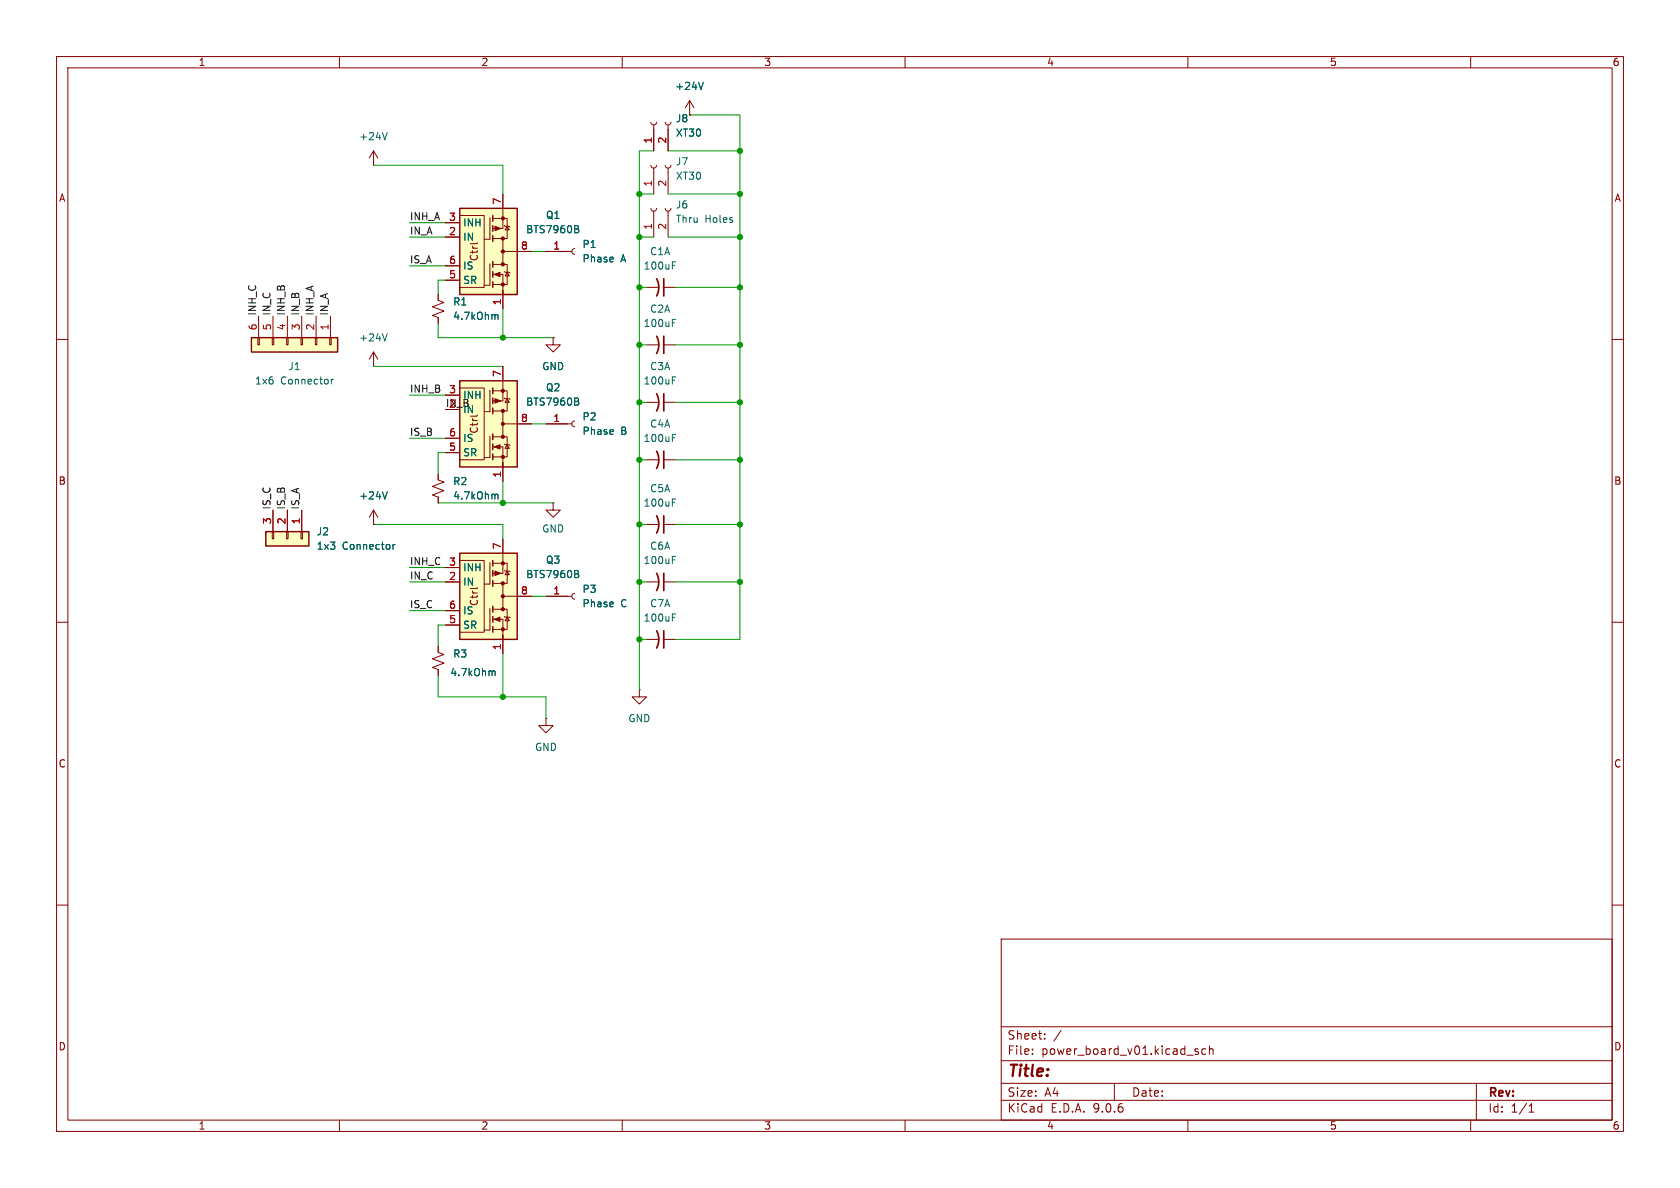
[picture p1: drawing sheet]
<svg xmlns="http://www.w3.org/2000/svg" width="297mm" height="210mm" viewBox="0 0 297 210" stroke-linecap="round" stroke-linejoin="round" font-family="sans-serif">
<g fill="none" stroke="#840000" stroke-width=".18">
<path d="M10 10h277v190h-277zM12 12h273v186h-273zM60 10v2M110 10v2M160 10v2M210 10v2M260 10v2M10 60h2M96.5 74.9h4.6M101.6 74.4l-.4 .2-.1 .3 .1 .4 .4 .1M285 60h2M10 110h2"/>
<path d="M285 110h2M10 160h2M177 166h108v32h-108zM285 160h2M60 198v2M110 198v2M160 198v2M177 194.5h108M177 191.5h108M177 187.5h108M177 181.5h108M182.5 186.3v.1"/>
<path d="M182.5 185.5v.1M184.7 183.6v.1M184.7 182.8v.1M187.6 182.1l-1.3 2M197 191.5v3M210 198v2M211.2 185.7l.7 .4-.2 .3-.5-.1M211.8 185.5l-.3-.1-.3 .2M213.2 185.5l-.5-.1-.2 .3v.4l.1 .2h.6M213.8 185.5l.2-.1 .4 .1 .1 .9M213.8 184.9v1.5M260 198v2"/>
<path d="M261 191.5v6.5M270.3 196.6h.9M270.3 195.5l.4-.4v1.5"/>
</g>
<path d="M81.3 36.8h10.1v15.3h-10.1z" fill="#ffffc2"/>
<path d="M81.3 36.8h10.1v15.3h-10.1zM87.1 38.1v1M87.1 39.9v1M87.1 41.7v1M87.1 46.2v1M87.1 48v1M87.1 49.8v1" fill="none" stroke="#840000" stroke-width=".25"/>
<g fill="none" stroke="#840000" stroke-width=".18">
<path d="M66 29.2h.1M66 26.7l-.7 1.2M66 26.7l.8 1.2M66 26.7v2.5M78.7 39.4h2.6M81.3 38.1h4.3v12.7h-4.3M86.6 38.5v3.8h-1M87.1 38.6h2.6v3.6h-.8M88.9 34.3v6.1h-1.8M89.2 39.9l.1 .1h.7l.2 .1M115.1 36.8l.1 .4 .4 .1 .3-.1 .2-.4M115.6 37.3v4.6"/>
<path d="M117.6 36.8l.2 .4 .3 .1 .4-.1 .1-.4M118.1 37.3v4.6M78.7 41.9h2.6M78.7 47h2.6M78.7 49.5h2.6M84.4 42.9l-.1 .1M86.6 46.6v3.8h-1M87.1 48.5h1.8v1.8M87.1 42.2h1.8M87.1 46.7h1.8M87.1 50.3h1.8M88.9 50.3v1.8v-.8"/>
<path d="M88.9 46.7h.8v3.6h-.8M88.9 42.2v4.5M88.9 52.1v2.5M88.9 44.5h5.1M89.2 48l.1 .1h.7l.2 .2M89.7 40l.3 .6h-.7zM89.7 48.1l.3 .7h-.7zM96.5 44.5h4.6M101.6 43.9l-.4 .2-.1 .4 .1 .3 .4 .2M114.3 50.8h2M117.3 50.8h2.1M77.5 83.8v1l1 .4-2 .8 2 .7-2 .8 1 .4v1"/>
</g>
<g fill="#840000" stroke="#840000" stroke-width=".18">
<path d="M87.4 48.5l1-.4v.8z"/>
<path d="M87.5 40l1 .4-1 .4z"/>
<circle cx="88.9" cy="38.6" r=".28"/>
<circle cx="88.9" cy="42.2" r=".28"/>
<circle cx="88.9" cy="44.5" r=".28"/>
<circle cx="88.9" cy="46.7" r=".28"/>
<circle cx="88.9" cy="50.3" r=".28"/>
</g>
<path d="M68.5 23.4l-.5 1.3M101.6 39.9l.6 .1 .1 .2-.3 .3M101.6 40.5h.4M102 40.5l.3 .2v.3l-.7 .1M118.9 46.9h.4M118.9 46.3h.6M87.7 87.4l.3 .1v.7" fill="none" stroke="#006464" stroke-width=".18"/>
<path d="M116.1 49.3a3.2 3.2 0 0 1 0 3M117.3 49.3v3" fill="none" stroke="#840000" stroke-width=".3"/>
<path d="M81.3 67.3h10.1v15.3h-10.1z" fill="#ffffc2"/>
<path d="M81.3 67.3h10.1v15.3h-10.1zM87.1 68.6v1M87.1 70.4v1M87.1 72.1v1.1M87.1 76.7v1M87.1 78.5v1M87.1 80.3v1" fill="none" stroke="#840000" stroke-width=".25"/>
<g fill="none" stroke="#840000" stroke-width=".18">
<path d="M121.9 17.8l-.7 1.3M121.9 17.8l.8 1.3M121.9 17.8v2.5M115.1 21.6l.1 .3 .4 .2 .3-.2 .2-.3M115.6 22.1v4.6M117.6 21.6l.2 .3 .3 .2 .4-.2 .1-.3M118.1 22.1v4.6M121.9 20.3h.1M97.8 59.7v1.3h1.3l-1.3 1.2-1.3-1.2h1.3M97.8 59.7h.1M78.7 69.9h2.6M78.7 77.5h2.6"/>
<path d="M81.3 68.6h4.3v12.7h-4.3M84.4 73.4l-.1 .1M86.6 69v3.8h-1M86.6 77.1v3.8h-1M87.1 69.1h2.6v3.5h-.8M87.1 79h1.8v1.8M87.1 72.6h1.8M87.1 77.2h1.8M88.9 77.2h.8v3.6h-.8M88.9 64.8v6.1h-1.8M88.9 72.6v4.6M88.9 74.9h5.1"/>
<path d="M89.2 70.4l.1 .1h.7l.2 .1M89.2 78.5l.1 .1h.7l.2 .1M89.7 70.5l.3 .6h-.7zM89.7 78.6l.3 .6h-.7zM78.7 80h2.6M87.1 80.8h1.8M88.9 80.8v1.8v-.8M88.9 82.6v2.5M97.8 88.9v1.3h1.3l-1.3 1.2-1.3-1.2h1.3M97.8 88.9h.1"/>
</g>
<g fill="#840000" stroke="#840000" stroke-width=".18">
<path d="M87.4 79l1-.4v.8z"/>
<path d="M87.5 70.5l1 .4-1 .3z"/>
<circle cx="88.9" cy="69.1" r=".28"/>
<circle cx="88.9" cy="72.6" r=".28"/>
<circle cx="88.9" cy="74.9" r=".28"/>
<circle cx="88.9" cy="77.2" r=".28"/>
<circle cx="88.9" cy="80.8" r=".28"/>
</g>
<path d="M124.3 14.5l-.4 1.3M101.6 70.4l.6 .1 .1 .2-.3 .3M101.6 71h.4M102 71l.3 .2v.3l-.7 .1" fill="none" stroke="#006464" stroke-width=".18"/>
<path d="M44.4 59.7h15.3v2.5h-15.3z" fill="#ffffc2"/>
<path d="M44.4 59.7h15.3v2.5h-15.3z" fill="none" stroke="#840000" stroke-width=".25"/>
<g fill="none" stroke="#840000" stroke-width=".18">
<path d="M115.1 29.2l.1 .4 .4 .1 .3-.1 .2-.4M115.6 29.7v4.6M117.6 29.2l.2 .4 .3 .1 .4-.1 .1-.4M118.1 29.7v4.6M45.6 59.7h.2v1.3h-.2zM45.7 55.9v3.8M48.1 59.7h.3v1.3h-.3zM48.3 55.9v3.8M50.7 59.7h.2v1.3h-.2zM50.8 55.9v3.8M53.2 59.7h.3v1.3h-.3zM53.3 55.9v3.8"/>
<path d="M55.8 59.7h.2v1.3h-.2zM55.9 55.9v3.8M58.3 59.7h.2v1.3h-.2zM58.4 55.9v3.8M77.5 52.1v1l1 .4-2 .7 2 .8-2 .8 1 .3v1.1M66 64.8h.1M66 62.2v2.6M66 62.2l-.7 1.3M66 62.2l.8 1.3M114.3 61h2M114.3 71.1h2M117.3 61h2.1"/>
<path d="M117.3 71.1h2.1M66 92.7h.1M66 90.2l-.7 1.2M66 90.2l.8 1.2M66 90.2v2.5M114.3 81.3h2M114.3 92.7h2M117.3 81.3h2.1M117.3 92.7h2.1M77.5 114.3v1l1 .4-2 .8 2 .7-2 .8 1 .4v1M96.5 105.4h4.6M101.6 104.9l-.4 .2-.1 .3 .1 .4 .4 .1"/>
<path d="M114.3 113h2M114.3 102.9h2M117.3 113h2.1M117.3 102.9h2.1M96.5 127v1.3h1.3l-1.3 1.2-1.3-1.2h1.3M96.5 127h.1M113 121.9v1.3h1.3l-1.3 1.3-1.2-1.3h1.2M113 121.9h.1"/>
</g>
<g fill="none" stroke="#006464" stroke-width=".18">
<path d="M68.5 59l-.5 1.3M87.7 55.6l.3 .2v.7M118.9 57.1h.4M118.9 56.5h.6M58.6 67v.9M58.9 67l-.3 .3M118.9 67.2h.4M118.9 66.6h.6M118.9 77.4h.4M118.9 76.8h.6M68.5 86.9l-.5 1.3M118.9 99h.4"/>
<path d="M118.9 98.4h.6M118.9 88.8h.4M118.9 88.2h.6M87.2 118.6l.3 .2v.7M118.9 109.1h.4M118.9 108.5h.6"/>
</g>
<path d="M116.1 59.4a3.2 3.2 0 0 1 0 3.1M117.3 59.4v3.1M116.1 69.6a3.2 3.2 0 0 1 0 3M116.1 79.8a3.2 3.2 0 0 1 0 3M117.3 69.6v3M117.3 79.8v3M116.1 91.2a3.2 3.2 0 0 1 0 3M117.3 91.2v3M116.1 111.5a3.2 3.2 0 0 1 0 3.1M116.1 101.3a3.2 3.2 0 0 1 0 3.1M117.3 101.3v3.1M117.3 111.5v3.1" fill="none" stroke="#840000" stroke-width=".3"/>
<path d="M81.3 97.8h10.1v15.2h-10.1z" fill="#ffffc2"/>
<path d="M81.3 97.8h10.1v15.2h-10.1zM87.1 99.1v1M87.1 100.8v1.1M87.1 102.6v1M87.1 107.2v1M87.1 109v1M87.1 110.7v1.1" fill="none" stroke="#840000" stroke-width=".25"/>
<g fill="none" stroke="#840000" stroke-width=".18">
<path d="M81.3 99.1h4.3v12.7h-4.3M86.6 99.4v3.9h-1M87.1 99.6h2.6v3.5h-.8M88.9 95.3v6h-1.8M78.7 100.3h2.6M78.7 102.9h2.6M78.7 108h2.6M78.7 110.5h2.6M84.4 103.9l-.1 .1M86.6 107.6v3.8h-1M87.1 109.5h1.8v1.8M87.1 103.1h1.8"/>
<path d="M87.1 107.7h1.8M87.1 111.3h1.8M88.9 111.3v1.7v-.7M88.9 107.7h.8v3.6h-.8M88.9 103.1v4.6M88.9 113v2.6M88.9 105.4h5.1M89.2 100.8l.1 .2h.7l.2 .1M89.2 109l.1 .1h.7l.2 .1M89.7 101l.3 .6h-.7zM89.7 109.1l.3 .6h-.7z"/>
</g>
<g fill="#840000" stroke="#840000" stroke-width=".18">
<path d="M87.4 109.5l1-.4v.8z"/>
<path d="M87.5 101l1 .3-1 .4z"/>
<circle cx="88.9" cy="99.6" r=".28"/>
<circle cx="88.9" cy="103.1" r=".28"/>
<circle cx="88.9" cy="105.4" r=".28"/>
<circle cx="88.9" cy="107.7" r=".28"/>
<circle cx="88.9" cy="111.3" r=".28"/>
</g>
<path d="M101.6 100.8l.6 .2 .1 .2-.3 .2M101.6 101.4h.4M102 101.4l.3 .3v.3l-.7 .1" fill="none" stroke="#006464" stroke-width=".18"/>
<path d="M47 94h7.6v2.5h-7.6z" fill="#ffffc2"/>
<path d="M47 94h7.6v2.5h-7.6z" fill="none" stroke="#840000" stroke-width=".25"/>
<g fill="none" stroke="#840000" stroke-width=".18">
<path d="M78.7 39.4h2.6M88.9 34.3v2.5M115.6 22.9v3.8M118.1 22.9v3.8M121.9 20.3h.1M77.5 52.1v1M77.5 56.1v1.1M78.7 41.9h2.6M78.7 47h2.6M78.7 49.5h2.6M88.9 52.1v2.5M91.4 44.5h2.6"/>
<path d="M96.5 44.5h3.8M97.8 59.7h.1M78.7 69.9h2.6M78.7 77.5h2.6M88.9 64.8v2.5M91.4 74.9h2.6M96.5 74.9h3.8M48.1 94h.3v1.3h-.3zM48.3 90.2v3.8M50.7 94h.2v1.3h-.2zM50.8 90.2v3.8M53.2 94h.3v1.3h-.3z"/>
<path d="M53.3 90.2v3.8M66 92.7h.1M77.5 83.8v1M77.5 87.9v1M78.7 80h2.6M88.9 82.6v2.5M88.9 95.3v2.5M77.5 114.3v1M77.5 118.4v1M78.7 100.3h2.6M78.7 102.9h2.6M78.7 108h2.6"/>
<path d="M78.7 110.5h2.6M88.9 113v2.6M91.4 105.4h2.6M96.5 105.4h3.8"/>
</g>
<g fill="none" stroke="#006464" stroke-width=".18">
<path d="M124.3 14.5l-.4 1.3M101.6 39.9l.6 .1 .1 .2-.3 .3M87.7 55.6l.3 .2v.7M101.6 40.5h.4M102 40.5l.3 .2v.3l-.7 .1M101.6 70.4l.6 .1 .1 .2-.3 .3M101.6 71h.4M102 71l.3 .2v.3l-.7 .1M68.5 86.9l-.5 1.3M69.5 96.3v.8M69.8 96.3l-.3 .2M87.7 87.4l.3 .1v.7"/>
<path d="M87.2 118.6l.3 .2v.7M101.6 100.8l.6 .2 .1 .2-.3 .2M101.6 101.4h.4M102 101.4l.3 .3v.3l-.7 .1"/>
</g>
<g fill="none" stroke="#009600" stroke-width=".18">
<path d="M66 29.2h22.9v5.1M72.4 39.4h6.3M113 34.3h2.6M115.6 26.7h-2.6v95.2M118.1 26.7h12.7M118.1 34.3h12.7M121.9 20.3h8.9v92.7h-11.4M72.4 41.9h6.3M72.4 47h6.3M77.5 57.2v2.5h20.3M78.7 49.5h-1.2v2.6M88.9 54.6v5.1"/>
<path d="M94 44.5h2.5M113 50.8h1.3M113 41.9h2.6M118.1 41.9h12.7M119.4 50.8h11.4M66 64.8h22.9M72.4 69.9h6.3M72.4 77.5h6.3M94 74.9h2.5M113 61h1.3M113 71.1h1.3M119.4 61h11.4"/>
<path d="M119.4 71.1h11.4M66 92.7h22.9v2.6M77.5 88.9h20.3M78.7 80h-1.2v3.8M88.9 85.1v3.8M113 92.7h1.3M113 81.3h1.3M119.4 92.7h11.4M119.4 81.3h11.4M72.4 102.9h6.3M72.4 100.3h6.3M72.4 108h6.3"/>
<path d="M77.5 119.4v3.8h19v3.8M78.7 110.5h-1.2v3.8M88.9 115.6v7.6M94 105.4h2.5M113 113h1.3M113 102.9h1.3M119.4 102.9h11.4"/>
</g>
<g fill="#009600" stroke="#009600" stroke-width=".18">
<circle cx="130.8" cy="50.8" r=".46"/>
<circle cx="130.8" cy="61" r=".46"/>
<circle cx="130.8" cy="41.9" r=".46"/>
<circle cx="130.8" cy="26.7" r=".46"/>
<circle cx="130.8" cy="34.3" r=".46"/>
<circle cx="113" cy="61" r=".46"/>
<circle cx="113" cy="50.8" r=".46"/>
<circle cx="88.9" cy="123.2" r=".46"/>
<circle cx="113" cy="113" r=".46"/>
<circle cx="130.8" cy="102.9" r=".46"/>
<circle cx="113" cy="102.9" r=".46"/>
<circle cx="113" cy="71.1" r=".46"/>
<circle cx="130.8" cy="81.3" r=".46"/>
<circle cx="130.8" cy="92.7" r=".46"/>
<circle cx="130.8" cy="71.1" r=".46"/>
<circle cx="113" cy="81.3" r=".46"/>
<circle cx="113" cy="92.7" r=".46"/>
<circle cx="88.9" cy="88.9" r=".46"/>
<circle cx="88.9" cy="59.7" r=".46"/>
<circle cx="113" cy="34.3" r=".46"/>
<circle cx="113" cy="41.9" r=".46"/>
</g>
<text font-size="2.8" fill="#840000" x="178" y="190.9">Title:</text>
<g font-size="2.1" fill="#840000">
<text x="178" y="184">Sheet:</text>
<text x="178" y="186.7">File:</text>
<text x="184.1" y="186.7">power_board_v01.kicad_sch</text>
<text x="178" y="196.9">KiCad</text>
<text x="178" y="194.1">Size:</text>
<text x="184.7" y="194.1">A4</text>
<text x="185.7" y="196.9">E.D.A.</text>
<text x="193.3" y="196.9">9.0.6</text>
<text x="200" y="194.1">Date:</text>
<text x="263" y="194.3">Rev:</text>
<text x="263" y="196.9">Id:</text>
<text x="267.1" y="196.9">1/1</text>
</g>
<g font-size="1.8" fill="#840000">
<text x="35" y="11.9">1</text>
<text x="85" y="11.9">2</text>
<text x="135" y="11.9">3</text>
<text x="185" y="11.9">4</text>
<text x="235" y="11.9">5</text>
<text x="285" y="11.9">6</text>
<text x="10.3" y="35.9">A</text>
<text x="285.3" y="35.9">A</text>
<text x="84.7" y="46.3" transform="rotate(-90 84.7 46.3)">Ctrl</text>
<text x="78.7" y="72">IN_B</text>
<text x="84.7" y="76.8" transform="rotate(-90 84.7 76.8)">Ctrl</text>
<text x="10.3" y="85.9">B</text>
<text x="285.3" y="85.9">B</text>
<text x="84.7" y="107.2" transform="rotate(-90 84.7 107.2)">Ctrl</text>
<text x="10.3" y="135.9">C</text>
<text x="285.3" y="135.9">C</text>
<text x="10.3" y="185.9">D</text>
<text x="285.3" y="185.9">D</text>
<text x="35" y="199.9">1</text>
<text x="85" y="199.9">2</text>
<text x="135" y="199.9">3</text>
<text x="185" y="199.9">4</text>
<text x="235" y="199.9">5</text>
<text x="285" y="199.9">6</text>
</g>
<g font-size="1.8" fill="#006464">
<text x="119.3" y="16.1">+24V</text>
<text x="119.4" y="21.8">J8</text>
<text x="63.4" y="25">+24V</text>
<text x="119.4" y="24.4">XT30</text>
<text x="119.4" y="29.4">J7</text>
<text x="119.4" y="32">XT30</text>
<text x="81.8" y="40.2">INH</text>
<text x="92.9" y="41.4">BTS7960B</text>
<text x="96.4" y="38.9">Q1</text>
<text x="119.4" y="37.1">J6</text>
<text x="119.4" y="39.6">Thru</text>
<text x="124.6" y="39.6">Holes</text>
<text x="81.8" y="42.8">IN</text>
<text x="81.8" y="47.9">IS</text>
<text x="102.9" y="44">P1</text>
<text x="102.9" y="46.6">Phase</text>
<text x="109.7" y="46.6">A</text>
<text x="113.7" y="47.9">100uF</text>
<text x="114.8" y="45.3">C1A</text>
<text x="81.8" y="50.4">SR</text>
<text x="80" y="54.2">R1</text>
<text x="80" y="56.7">4.7kOhm</text>
<text x="113.7" y="58">100uF</text>
<text x="114.8" y="55.5">C2A</text>
<text x="50.9" y="65.6">J1</text>
<text x="63.4" y="60.6">+24V</text>
<text x="95.8" y="65.6">GND</text>
<text x="114.8" y="65.6">C3A</text>
<text x="45" y="68.2">1x6</text>
<text x="49.6" y="68.2">Connector</text>
<text x="81.8" y="70.7">INH</text>
<text x="92.9" y="71.9">BTS7960B</text>
<text x="96.4" y="69.4">Q2</text>
<text x="113.7" y="68.2">100uF</text>
<text x="81.8" y="73.3">IN</text>
<text x="102.9" y="74.5">P2</text>
<text x="102.9" y="77.1">Phase</text>
<text x="109.7" y="77.1">B</text>
<text x="114.8" y="75.8">C4A</text>
<text x="81.8" y="78.3">IS</text>
<text x="81.8" y="80.9">SR</text>
<text x="113.7" y="78.3">100uF</text>
<text x="63.4" y="88.5">+24V</text>
<text x="80" y="86">R2</text>
<text x="80" y="88.5">4.7kOhm</text>
<text x="113.7" y="89.8">100uF</text>
<text x="114.8" y="87.2">C5A</text>
<text x="55.9" y="94.8">J2</text>
<text x="95.8" y="94.3">GND</text>
<text x="55.9" y="97.4">1x3</text>
<text x="60.5" y="97.4">Connector</text>
<text x="81.8" y="101.2">INH</text>
<text x="96.4" y="99.9">Q3</text>
<text x="113.7" y="99.9">100uF</text>
<text x="114.8" y="97.4">C6A</text>
<text x="81.8" y="103.7">IN</text>
<text x="92.9" y="102.4">BTS7960B</text>
<text x="102.9" y="105">P3</text>
<text x="102.9" y="107.5">Phase</text>
<text x="109.7" y="107.5">C</text>
<text x="114.8" y="107.5">C7A</text>
<text x="81.8" y="108.8">IS</text>
<text x="81.8" y="111.4">SR</text>
<text x="113.7" y="110.1">100uF</text>
<text x="79.5" y="119.7">4.7kOhm</text>
<text x="80" y="116.4">R3</text>
<text x="111" y="127.9">GND</text>
<text x="94.5" y="132.9">GND</text>
</g>
<g font-size="1.8" fill="#a90000">
<text x="115.3" y="25.5" transform="rotate(-90 115.3 25.5)">1</text>
<text x="117.9" y="25.5" transform="rotate(-90 117.9 25.5)">2</text>
<text x="115.3" y="33.1" transform="rotate(-90 115.3 33.1)">1</text>
<text x="117.9" y="33.1" transform="rotate(-90 117.9 33.1)">2</text>
<text x="79.3" y="39.1">3</text>
<text x="79.3" y="41.7">2</text>
<text x="88.6" y="36.3" transform="rotate(-90 88.6 36.3)">7</text>
<text x="115.3" y="40.7" transform="rotate(-90 115.3 40.7)">1</text>
<text x="117.9" y="40.7" transform="rotate(-90 117.9 40.7)">2</text>
<text x="79.3" y="46.7">6</text>
<text x="92" y="44.2">8</text>
<text x="97.7" y="44.2">1</text>
<text x="79.3" y="49.3">5</text>
<text x="45.5" y="58.5" transform="rotate(-90 45.5 58.5)">6</text>
<text x="48" y="58.5" transform="rotate(-90 48 58.5)">5</text>
<text x="50.5" y="58.5" transform="rotate(-90 50.5 58.5)">4</text>
<text x="53.1" y="58.5" transform="rotate(-90 53.1 58.5)">3</text>
<text x="55.6" y="58.5" transform="rotate(-90 55.6 58.5)">2</text>
<text x="58.2" y="58.5" transform="rotate(-90 58.2 58.5)">1</text>
<text x="88.6" y="54" transform="rotate(-90 88.6 54)">1</text>
<text x="79.3" y="69.6">3</text>
<text x="88.6" y="66.7" transform="rotate(-90 88.6 66.7)">7</text>
<text x="79.3" y="72.1">2</text>
<text x="79.3" y="77.2">6</text>
<text x="92" y="74.7">8</text>
<text x="97.7" y="74.7">1</text>
<text x="79.3" y="79.8">5</text>
<text x="88.6" y="84.5" transform="rotate(-90 88.6 84.5)">1</text>
<text x="48" y="92.8" transform="rotate(-90 48 92.8)">3</text>
<text x="50.5" y="92.8" transform="rotate(-90 50.5 92.8)">2</text>
<text x="53.1" y="92.8" transform="rotate(-90 53.1 92.8)">1</text>
<text x="79.3" y="100.1">3</text>
<text x="88.6" y="97.2" transform="rotate(-90 88.6 97.2)">7</text>
<text x="79.3" y="102.6">2</text>
<text x="79.3" y="107.7">6</text>
<text x="92" y="105.2">8</text>
<text x="97.7" y="105.2">1</text>
<text x="79.3" y="110.2">5</text>
<text x="88.6" y="115" transform="rotate(-90 88.6 115)">1</text>
</g>
<g font-size="1.8" fill="#0f0f0f">
<text x="72.4" y="39">INH_A</text>
<text x="72.4" y="41.6">IN_A</text>
<text x="72.4" y="46.6">IS_A</text>
<text x="45.4" y="55.9" transform="rotate(-90 45.4 55.9)">INH_C</text>
<text x="47.9" y="55.9" transform="rotate(-90 47.9 55.9)">IN_C</text>
<text x="50.5" y="55.9" transform="rotate(-90 50.5 55.9)">INH_B</text>
<text x="53" y="55.9" transform="rotate(-90 53 55.9)">IN_B</text>
<text x="55.5" y="55.9" transform="rotate(-90 55.5 55.9)">INH_A</text>
<text x="58.1" y="55.9" transform="rotate(-90 58.1 55.9)">IN_A</text>
<text x="72.4" y="69.5">INH_B</text>
<text x="72.4" y="77.1">IS_B</text>
<text x="47.9" y="90.2" transform="rotate(-90 47.9 90.2)">IS_C</text>
<text x="50.5" y="90.2" transform="rotate(-90 50.5 90.2)">IS_B</text>
<text x="53" y="90.2" transform="rotate(-90 53 90.2)">IS_A</text>
<text x="72.4" y="100">INH_C</text>
<text x="72.4" y="102.5">IN_C</text>
<text x="72.4" y="107.6">IS_C</text>
</g>
</svg>
